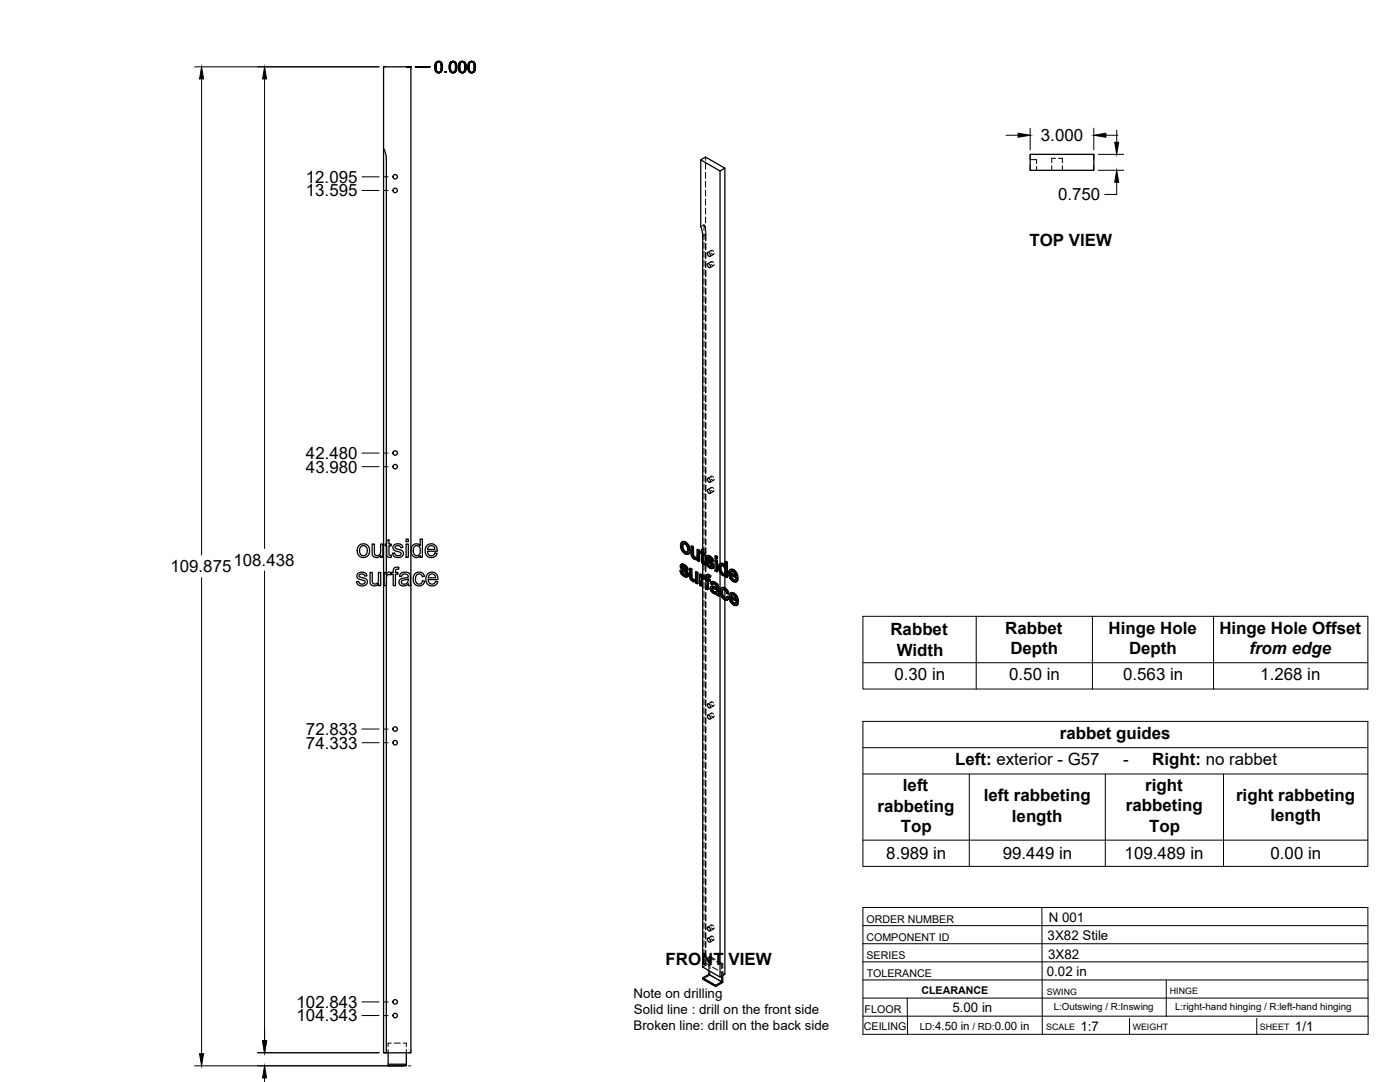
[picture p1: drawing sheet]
<svg xmlns="http://www.w3.org/2000/svg" width="559mm" height="432mm" viewBox="0 0 559 432" stroke-linecap="round" stroke-linejoin="round" font-family="sans-serif">
<!-- layer: Visible -->
<g fill="none" stroke="#000" stroke-width=".51">
<path d="M153.1 59.3v360.9h1.1M153.1 59.3v-32.6h10.9v206.8M153.1 59.3l.9 2.3 .2 1.8M154.2 63.4v153.7M279.7 63.8l7.7 4.4v156.8M287.4 68.2l1.9-1.1-7.7-4.4-1.9 1.1v26.7l.8 3.8v124.8M289.3 67.1v158.4M411.2 61.6h25.4v6.4h-25.4zM282.5 105.2a.93 .93 0 0 1 .9 .6 .93 .93 0 0 1-.2 1l-.8-.9zM282.5 100.8a.93 .93 0 0 1 .9 .5 .93 .93 0 0 1-.2 1.1l-.8-.9zM282.5 190.9a.93 .93 0 0 1 .9 .5 .93 .93 0 0 1-.2 1.1l-.8-.9zM282.5 195.4a.93 .93 0 0 1 .9 .5 .93 .93 0 0 1-.2 1.1l-.8-.9z"/>
<path d="M143.4 217.6a2.63 2.63 0 0 1 3.5 .4 2.63 2.63 0 0 1-.1 3.6 2.63 2.63 0 0 1-3.5 .2 3.3 3.3 0 0 1 .1-4.2zM143.9 218.2a1.7 1.7 0 0 1 2.2 0 1.7 1.7 0 0 1 .5 2.1 1.56 1.56 0 0 1-1.9 1.4 1.56 1.56 0 0 1-1.2-1.9zM148.5 217.1h.9v3.4a1.29 1.29 0 0 0 1.6 1.2 1.29 1.29 0 0 0 .9-1.8v-2.8h.9v5.3h-.8v-.8a1.86 1.86 0 0 1-2.2 .8 1.86 1.86 0 0 1-1.3-2zM154.2 217.8v11.4M154.4 215.8l.9-.5v1.8h.8v.7h-.8v3.3l.1 .5h.7l.2 .8a1.3 1.3 0 0 1-1.5-.1 1.3 1.3 0 0 1-.4-1.4v-3.1h-.7v-.7h.7zM157.2 217.6a2.27 2.27 0 0 1 3.6 .9l-.8 .1a1.14 1.14 0 0 0-1.2-.9 1.14 1.14 0 0 0-1.1 1l1.9 .7a1.6 1.6 0 0 1 1.4 1.9 1.6 1.6 0 0 1-2.1 1.2l-1.2-.2-.7-.6-.3-.9 .8-.1a1.23 1.23 0 0 0 1.3 1.2 1.23 1.23 0 0 0 1.2-1.3l-.3-.2a2.97 2.97 0 0 1-2.9-1.9zM162.1 217.1h.9v5.3h-.9zM162.1 215.1h.9v1.1h-.9zM164.7 217.7a2.01 2.01 0 0 1 3 0v-2.6h.9v7.3h-.9v-.7a2.26 2.26 0 0 1-2.8 .3 2.26 2.26 0 0 1-.8-2.8zM165.3 218.2a1.49 1.49 0 0 1 1.9-.2 1.49 1.49 0 0 1 .6 1.8 1.5 1.5 0 0 1-1.5 2 1.5 1.5 0 0 1-1.4-2zM170.4 217.7a2.46 2.46 0 0 1 2.9-.4 2.46 2.46 0 0 1 1.2 2.7h-3.9a1.54 1.54 0 0 0 1.2 1.7 1.54 1.54 0 0 0 1.8-1l.9 .1a2.56 2.56 0 0 1-3.5 1.5 2.56 2.56 0 0 1-1.2-3.6zM171.1 218.2a1.45 1.45 0 0 1 1.6-.3 1.45 1.45 0 0 1 .9 1.4h-2.9z"/>
<path d="M272.2 216.3l.8-.2 .7 .2zM272.2 216.3a3.1 3.1 0 0 0 2.4 4.8l.3-.2M272.3 218.1l.3 1.4M272.6 219.5l.3-.1 .8 .8-.3 .2zM272.8 217l-.2 .9M272.9 219.4l-.3-1.5-.3 .2a.89 .89 0 0 1 .6-1.2 .89 .89 0 0 1 1.1 .8 1.74 1.74 0 0 1-.3 2.8l-.3-.1M273.4 216.5l1.1 1.1a1.49 1.49 0 0 1 .9 1.7v.2M273.7 216.3l1.2 1.3M274.6 217.8l.5 1.9 .3-.2-.2 1.2M275.1 219.7l-.2 1.2 .3-.2-.6 .4M275.8 218l.7 .4 .3-.2v3.2M276.5 218.4v3h.3l.3 .6"/>
<path d="M276.8 218.2l-.7-.4-.3 .2v2.7a2.01 2.01 0 0 0 2.5 2.4M278.2 219.4l.6 .4 .4-.2v4.3l-.4 .1v-4.2M279.2 219.6l-.7-.4-.3 .2-.1 3.1M280 219.3l.9-.2v1.5M280.6 219.2v1.5l.3-.1 .6 .3M280.9 219.1l-.9 .2v1.1l-.5-.3M142.9 228.8a2.28 2.28 0 0 1 3.6 1l-.9 .1a1.14 1.14 0 0 0-1.2-.8 1.14 1.14 0 0 0-1 .9l1.8 .7a1.6 1.6 0 0 1 1.4 2 1.6 1.6 0 0 1-2.1 1.1l-1.2-.2-.7-.6-.3-.8 .9-.2a1.23 1.23 0 0 0 1.2 1.2 1.23 1.23 0 0 0 1.2-1.3l-.2-.2a2.97 2.97 0 0 1-3-1.9zM147.7 228.5h.9v2.9a1.23 1.23 0 0 0 .4 1.5 1.23 1.23 0 0 0 1.6-.2l.4-.9 .1-3.3h.9v5.2h-.8v-.8a1.86 1.86 0 0 1-2.3 .9 1.86 1.86 0 0 1-1.2-2.1zM153.4 228.5h.7v.8l.9-.9 2 .1v-.6a1.52 1.52 0 0 1 .6-1.4 1.52 1.52 0 0 1 1.6-.1l-.1 .8h-.8l-.4 .4-.1 .9h1.1v.7h-1.1v4.5h-.8v-4.5h-.9v-.5l-.2 .7a1.17 1.17 0 0 0-1.4 .2 1.17 1.17 0 0 0-.3 1.4v2.7h-.8zM154.2 233.7v186.5M159.8 229a2.31 2.31 0 0 1 4 .9l.3 3.8h-.9l-.2-.6a1.98 1.98 0 0 1-2.3 .8 1.98 1.98 0 0 1-1.4-2.1 3.7 3.7 0 0 1 3.4-1.4 1.22 1.22 0 0 0-.8-1.4 1.22 1.22 0 0 0-1.5 .7l-.1 .4-.9-.1zM160.3 231.9l2.4-.8a1.37 1.37 0 0 1-.7 1.9 1.37 1.37 0 0 1-1.8-.8z"/>
<path d="M164 233.7v186.5h-9.8M165.5 229.1a2.25 2.25 0 0 1 3.9 .9l-.8 .1a1.44 1.44 0 0 0-1.9-1 1.44 1.44 0 0 0-.9 2 1.45 1.45 0 0 0 1 2 1.45 1.45 0 0 0 1.8-1.3l.9 .1a2.39 2.39 0 0 1-3 1.8 2.39 2.39 0 0 1-1.5-3.2zM170.6 229.1a2.46 2.46 0 0 1 3-.5 2.46 2.46 0 0 1 1.2 2.7h-3.9a1.54 1.54 0 0 0 1.1 1.8 1.54 1.54 0 0 0 1.9-1.1l.9 .1a2.56 2.56 0 0 1-3.5 1.5 2.56 2.56 0 0 1-1.2-3.6zM171.4 229.5a1.43 1.43 0 0 1 1.6-.3 1.43 1.43 0 0 1 .9 1.4h-3zM271.4 227.8l.6 .2M271.9 225.2l1.3 .1M272 228l.4-.2 .2 .8-.3 .2zM272.1 226.2l.7 .5M272.2 226.5l.2 .3 .4-.1 1.5 1.3M272.2 225.1l-.4 .2M272.3 228.8l.7 .6h.8M272.3 225.3l.6 .2 .3-.2 .8 .6"/>
<path d="M272.4 227.8l-.7-.2-.3 .2a2.49 2.49 0 0 0 2.9 2.3M272.4 226.8l1.5 1.4 .4-.2 .4 .7M272.5 225.9l-.1 .1M272.5 226.3l-.1-.3-.3 .2a.97 .97 0 0 1 1.6 .7v.4l.7 .2M272.6 228.6l.7 .7M272.6 225.1l-.2-.1a1.32 1.32 0 0 0-1 1.3 1.32 1.32 0 0 0 1 1.3 1.93 1.93 0 0 1 1.4 1.9l-.2 .1M272.9 225.5l.7 .6 .4-.2 .5 .7M273 229.4l.6 .2M273.6 226.1l.5 .7 .4-.2 .2 .8-.3 .1-.3-.7M273.7 220.2l.5 .1M273.7 229.6h-.1M273.9 228.2l.4 .6 .4-.1 .1 .7"/>
<path d="M274.3 228.8l.2 .8 .3-.2-.2 .6M274.5 229.6l-.2 .5 .3-.1-.4 .3M275.2 226.9l.7 .4 .3-.2v3.2M275.9 227.3v3.1l.3-.1 .3 .6M275.9 230.5l.3 .6 .3-.2 .4 .4M276.2 231.1l.4 .4h.9M276.2 227.1l-.7-.3-.3 .1v2.7a2.01 2.01 0 0 0 2.5 2.4M276.5 221.6l.3 .6 .3-.2 .5 .4M276.6 231.5l.6 .1M276.8 222.2l.4 .4 .9-.1M277.2 222.6l.6 .1M277.5 231.5l-.3 .1"/>
<path d="M277.6 228.3l.7 .4 .3-.2v4.3l-.3 .2v-4.3M277.7 232v.6l.6 .4M277.7 232.1l-.2 .1M278.1 222.6l-.3 .1M278.1 222.5l-.3 .2M278.3 223.1v.6l.5 .3M278.3 223.1l-.3 .2M278.6 228.5l-.7-.4-.3 .2v2.7l-.4 .6M279.8 229.6v.6l.7-.5h.4M280 220l-.5 .1v.6l.5 .3v2.4a1.49 1.49 0 0 0 1.6 1.9l-.1-.7h-.6M280 230.9l.2 2.8-.3 .2v-2.3M280.1 229.4l-.6-.4-.3 .2v4.3l.7 .4"/>
<path d="M280.2 229.8l.7-.1 .6 .5M280.3 230.6v.1M280.5 225v4.7l-.4 .2v-.5l-.3 .2-.6-.4M280.6 220.7l.6 .4 .3-.2v.6l-.3 .2v-.6M280.6 229.9l.6 .5M280.6 224.3l.7 .2M280.7 224.5l.8 .1M280.9 221.5v2.6M281 231.1l-.8-.5-.2 .3 .3-.2-.1 .8M281 231.1l.2-.5v.3l.6 .4v3.7l.6 .4M281.2 221.7l-.6-.4v2.9l.5 .1M281.2 224.8l.1 .7"/>
<path d="M281.2 231l-.2 .1M281.5 230.2l.3 .1M281.6 224.3l.6 .3M282.1 221.8l1.3 .1M282.2 229.4h.9l.6 .4M282.2 224.6l.3-.2 .3 .8-.3 .2zM282.3 222.8l.1 .3 .3-.2 .2 .3M282.4 223.1l.2 .3 .3-.2 1.5 1.4M282.4 231.1l.7 .4 .3-.2v.6l-.3 .2v-.6M282.4 221.7l-.4 .2M282.5 225.4l.7 .6h.8M282.5 229.2l-.5 .2"/>
<path d="M282.5 221.8l.6 .3 .3-.2 .7 .6M282.5 224.4l-.6-.2-.3 .1a2.49 2.49 0 0 0 2.9 2.4M282.6 223.4l1.5 1.4 .3-.2 .4 .7M282.6 222.5v.1M282.7 222.9l-.1-.3-.3 .2a.95 .95 0 0 1 1-.1 .95 .95 0 0 1 .5 .8l.1 .4 .6 .2M282.7 231.8v3.4l-.3 .2v-3.8l.7 .5M282.7 230.2v.7M282.8 229.6l.6 .4 .3-.2-.4 .7 .1-.5M282.8 225.2l.7 .6M282.8 221.7l-.2-.1a1.32 1.32 0 0 0-1 1.3 1.32 1.32 0 0 0 1 1.3 2.02 2.02 0 0 1 1.4 1.9l-.2 .1M283.1 222.1l.7 .6 .3-.2 .5 .7M283.1 229.4l-.6-.2-.5 .2-.2 1.3-.6-.3 .3-.2"/>
<path d="M283.2 226l.6 .2M283.3 230.5l-.8-.3-.1 .9 .3-.2 .7 .4M283.8 222.7l.5 .7 .3-.2 .2 .7-.3 .2-.2-.7M283.9 234.1l.7-.2 1.4 .5M283.9 226.2h-.1M284.1 235.2l.2 .6 .3-.2 .6 .5M284.1 224.8l.4 .6 .3-.1 .2 .7M284.2 234.9l-.1 .3 .3-.2 .2 .6M284.2 233.9l-.5 .2M284.3 235.8l.5 .5h1h-1M284.3 234.8l-.1 .1M284.4 232.2l.8 .4 .3-.2 .8 .6"/>
<path d="M284.4 234.8h.3a1.08 1.08 0 0 1 1.3 1.1l-.5 .6M284.4 234.8l-.2 .1M284.4 234.8v.2M284.5 225.4l.2 .7 .3-.1-.2 .5M284.5 232.9l-.4 .5a.65 .65 0 0 1 .6-.5 .65 .65 0 0 1 .7 .4l.5 .6 .1 .8-1.7-.6M284.6 233.9h-.1a1.3 1.3 0 0 0-1.2 1.1 1.3 1.3 0 0 0 .9 1.4l1.3 .6a.43 .43 0 0 1 .6-.1 .43 .43 0 0 1 .1 .6l.6 .4M284.7 226.1l-.2 .6 .3-.2-.5 .3M284.7 232.1l-.8 .2M285.2 232.6l.8 .6 .3-.2 .4 .5M285.4 223.5l.3-.1 .7 .3-.4 .2zM285.4 221.9l.3-.2 .7 .4-.4 .2zM285.4 223.5v4.3l.6 .4"/>
<path d="M285.4 221.9v.8l.6 .4M285.5 232.4l-.8-.3-.9 .2-.3 .6 .6 .5M286 233.2l.4 .5 .3-.2 .2 .6M286.4 223.7v4.3l-.4 .2v-4.3M286.4 222.1v.8l-.4 .2v-.8M286.4 233.7l.2 .6 .3-.1 .1 2.9M286.6 234.3l.1 3 .3-.2 .1 .6-.3 .2-.1-.6M287.4 228.6v161.3l-6.9-4v-155.3M287.4 226.8l.3 1.5M287.5 224.9h1.2l.6 .5M287.7 225.8a2.1 2.1 0 0 1 1.5 3.2l-.8 .1M287.7 225.8l-.3 1 .4-.1 .3 1.4"/>
<path d="M287.7 228.3l.4-.2 .7 .8-.5 .1zM287.8 225.7l-.1 .1M287.8 224.7l-.5 .3M288 225.7l-.2 1M288.1 236.5l.3 1.4 .3-.2 .7 .8M288.2 234.6l.9 .2 .3-.2 1 1M288.4 237.9l.7 .8h.8M288.4 225.1l.6 .5h.4M288.5 234.4l-.6 .3M288.6 235.3l-.2 1M288.7 224.9a1.49 1.49 0 0 0-1.7 .4 1.49 1.49 0 0 0-.2 1.8 2.49 2.49 0 0 0 2.5 2.6l.1-.1M288.8 228.9l.4 .1"/>
<path d="M289.1 234.8l1 1 .3-.2 .5 1.3-.3 .1-.5-1.2M289.3 239.4v149.4l-1.9 1.1M289.3 227.1v1.7M289.3 229.7v4.9M289.3 235.6v2.9M289.4 224.2l.6 .3 .3-.1v5.9l-.3 .2v-6M289.4 234.6a1.33 1.33 0 0 0-1.5 .1 1.33 1.33 0 0 0-.5 1.4 2.93 2.93 0 0 0 2.7 3.4M289.4 229.6v.5l.6 .4M289.4 229.6l-.2 .2M290 238.2l.7 .4M290.3 224.4l-.6-.4-.3 .2v2.1l-.4-.7M290.6 237l-.6-.2a1.19 1.19 0 0 0-.5-1.1 1.19 1.19 0 0 0-1.3-.1l-.1 .9 .3-.2 .3 1.4"/>
<path d="M290.7 238.6l.3-.2-.3 .7-.6 .4zM291 238.4l-.6-.4-.7 .8-.6-.1M291.3 227.4l1.2 .1a1.42 1.42 0 0 1 1.6 1.1M291.5 236.8l1.6-.1 1.2 1.3M291.5 228.8l2.1 1.2a1.51 1.51 0 0 0-2-1.8l-.1 .6 .3-.2 1.7 1M291.7 238.1l2.1 1.2a1.5 1.5 0 0 0-2-1.7l-.1 .5 .3-.1 1.7 .9M291.8 230.6l.8 .9 .8-.1M291.8 229.6l.3 .8M292 228l-.2 .6M292 238.9l.3 .9M292 240l.8 .8h.8M292.2 237.4l-.2 .6"/>
<path d="M292.5 227.5l1.1 1.1a1.35 1.35 0 0 1 .9 1.5l.1 .5M292.6 231.5l.6 .1M292.7 236.9l1.1 1.1a1.4 1.4 0 0 1 .9 1.5v.4M292.9 227.4a1.45 1.45 0 0 0-1.8 .1 1.45 1.45 0 0 0-.3 1.8 2.74 2.74 0 0 0 3.1 2.8l.6-.7M293.1 236.7a1.45 1.45 0 0 0-1.8 .2 1.45 1.45 0 0 0-.3 1.8 2.7 2.7 0 0 0 3.1 2.8l.6-.7M293.3 231.5l-.1 .1M293.6 231.1l.6 .5M293.8 228.8l.4 1.9 .4-.1-.4 .1M293.9 238.2l.5 1.9 .3-.2-.3 .2M294.2 230.9l-2.8-1.6 .4 1.3 .3-.2 .8 .9M294.5 231.4l-.7 .8M294.5 231.4l-.6-.5-.7 .7"/>
<path d="M292.8 240.8l.5 .1M293.5 240.9h-.2M293.8 240.5l.6 .5M294.4 240.3l-2.8-1.6 .4 1.3 .3-.2 .8 .8M294.7 240.8l-.7 .8M294.7 240.8l-.6-.5-.8 .6M282.5 285.4a.93 .93 0 0 1 .9 .6 .93 .93 0 0 1-.2 1l-.8-.9zM282.5 280.9a.93 .93 0 0 1 .9 .6 .93 .93 0 0 1-.2 1l-.8-.8zM282.5 374.4a.93 .93 0 0 1 .9 .6 .93 .93 0 0 1-.2 1l-.8-.9zM282.5 370a.93 .93 0 0 1 .9 .5 .93 .93 0 0 1-.2 1.1l-.8-.9zM282.9 387.3v1.6l-2.4 1.3v.6l5.1 2.9v-.5l-5.1-3M282.9 388.9l5.2 2.9-2.5 1.4"/>
<path d="M288.1 389.6v2.2M288.5 389.3v2.8l-2.9 1.6M154.9 420.2v5.2h7.3v-.7h-7.3M162.2 420.2v4.5"/>
<circle cx="157.7" cy="70.5" r=".9"/>
<circle cx="157.7" cy="76" r=".9"/>
<circle cx="157.7" cy="180.8" r=".9"/>
<circle cx="157.7" cy="186.2" r=".9"/>
<circle cx="157.7" cy="296.4" r=".9"/>
<circle cx="157.7" cy="290.9" r=".9"/>
<circle cx="157.7" cy="399.8" r=".9"/>
<circle cx="157.7" cy="405.3" r=".9"/>
</g>
<!-- layer: Hidden -->
<g fill="none" stroke="#000" stroke-width=".4">
<path d="M281.6 62.7v1.3M281.6 65.2v2.4M281.6 68.7v2.4M281.6 72.3v2.4M281.6 75.9v2.4M281.6 79.5v2.4M411.2 63.7h2.5v1.5M413.7 66.4v1.6M419.8 66.2v1.8M421.3 63.2h-1.5v1.8M422.5 63.2h1.5v1.8M424 66.2v1.8"/>
<path d="M281 89.7l.4 1.3M281 89.7v2.3M281 93.2v2.3M281 96.8v2.3M281 89.7l-1.3 .8M281.6 83v2.4M281.6 86.6v2.4M281.6 90.2v2.4M281.6 93.8v2.3M281.6 97.3v2.4M281.6 92.2l.1 3.7M281.7 97.1v2.4"/>
<path d="M284 99.9l-1.5 .9M281 100.3v2.4M281 103.9v2.4M281 107.5v2.3M281 111v2.4M281 114.6v2.4M281 118.2v2.4M281.6 100.9v2.4M281.6 104.5v2.3M281.6 108.1v2.3M281.6 111.6v2.4M281.6 115.2v2.4"/>
<path d="M281.6 118.8v2.3M281.7 100.7v2.3M281.7 104.2v2.4M281.7 107.8v2.4M281.7 111.4v2.3M281.7 115v2.3M281.7 118.5v2.4M283.8 104.8l.3-.4 .7 .4M283.8 100.4l.3-.5 .7 .5M284 104.4l-1.5 .8M284 105.5l.6 .5 .5-.4M284 101.1l.6 .5 .5-.5"/>
<path d="M284.9 106l-1.5 .8M284.9 101.5l-1.5 .8M281 121.8v2.3M281 125.3v2.4M281 128.9v2.4M281 132.5v2.4M281 136v2.4M281 139.6v2.4M281.6 122.3v2.4M281.6 125.9v2.4M281.6 129.5v2.4M281.6 133.1v2.3"/>
<path d="M281.6 136.6v2.4M281.7 122.1v2.4M281.7 125.7v2.3M281.7 129.2v2.4M281.7 132.8v2.4M281.7 136.4v2.4M281.7 140v2.3M281 143.2v2.4M281 146.7v2.4M281 150.3v2.4M281 153.9v2.4M281 157.5v2.4"/>
<path d="M281.6 140.2v2.4M281.6 143.8v2.4M281.6 147.3v2.4M281.6 150.9v2.4M281.6 154.5v2.4M281.6 158.1v2.3M281.7 143.5v2.4M281.7 147.1v2.4M281.7 150.7v2.4M281.7 154.2v2.4M281.7 157.8v2.4M281 161v2.4"/>
<path d="M281 164.6v2.4M281 168.2v2.4M281 171.7v2.4M281 175.3v2.4M281 178.9v2.4M281.6 161.6v2.4M281.6 165.2v2.4M281.6 168.8v2.4M281.6 172.3v2.4M281.6 175.9v2.4M281.6 179.5v2.4M281.7 161.4v2.4"/>
<path d="M281.7 165v2.3M281.7 168.5v2.4M281.7 172.1v2.4M281.7 175.7v2.4M281.7 179.2v2.4M281 182.5v2.3M281 186v2.4M281 189.6v2.4M281 193.2v2.4M281 196.8v2.3M281.6 183v2.4M281.6 186.6v2.4"/>
<path d="M281.6 190.2v2.4M281.6 193.8v2.4M281.6 197.3v2.4M281.7 182.8v2.4M281.7 186.4v2.4M281.7 189.9v2.4M281.7 193.5v2.4M281.7 197.1v2.4M283.8 190.5l.3-.5 .7 .5M283.8 194.9l.3-.4 .7 .5M284 190.1l-1.5 .8M284 194.5l-1.5 .8"/>
<path d="M284 191.2l.6 .5 .5-.5M284 195.6l.6 .5 .5-.4M284.9 191.6l-1.5 .9M284.9 196.1l-1.5 .8M154.2 217.1v.7M271.9 217.6l.5 1.9-.3 .2M272.4 219.5l1.3 1.3-.3 .2M272.5 216.1l-.9 1.6M272.8 217l-.2 .1M272.9 216.9h.8l-.3 .2M273.7 216.9l.8 .9-.3 .2M274.5 217.8l.3 1.4-.4 .2"/>
<path d="M274.8 219.2l-.1 .7-.5 .5M276.1 217.8l.1 3.4-.3 .2M278.5 219.2v2.9l-.4 .4M279.8 219.9v.6l-.3 .2M280.3 219.1v1.1l-.3 .2M280.5 219.1v2.4M281 200.3v2.4M281 203.9v2.4M281 207.5v2.3M281 211.1v2.3M281 214.6v2.4M281 218.2v2.4"/>
<path d="M281.6 200.9v2.4M281.6 204.5v2.4M281.6 208v2.4M281.6 211.6v2.4M281.6 215.2v2.4M281.6 218.8v2.3M281.7 200.7v2.4M281.7 204.2v2.4M281.7 207.8v2.4M281.7 211.4v2.4M281.7 214.9v2.4M281.7 218.5v2.4"/>
<path d="M154.2 229.2v1.6M154.2 232v1.7M164 233.5v.2M271.7 227.6l.5 1.3-.3 .2M271.8 225.8l.2 .6-.3 .2M271.9 225.3l-.4 .6M272 226.4l.4 .7-.3 .1M272.1 225.1l-.5 .4M272.2 228.9l1.1 1-.3 .1M272.3 225.9l.3-.2-.1 .2M272.4 227.1l1.6 1.5-.3 .1M272.6 225.8l-.4 .2"/>
<path d="M272.6 225.7l.6 .2-.3 .2M273.2 225.9l.6 .5-.3 .2M273.3 229.9l.8 .2-.3 .2M273.7 220.8l.9 .3-.3 .2M273.8 226.4l.3 .7-.4 .2M274 229.4h-.2M274 228.6l.2 .5-.3 .2M274 229.4l-.3 .2 .3-.2M274.1 227.1l.6 .3M274.2 229.1l-.2 .3M274.5 230.1h-.4M274.5 220.3h-.3"/>
<path d="M274.9 221l-.3 .1M275.5 226.8l.1 3.3-.3 .2M275.6 230.1l.2 .7-.3 .1M275.8 230.8l.4 .6-.3 .2M276.2 221.2l.2 .6-.3 .2M276.2 231.4l.6 .5-.3 .2M276.4 221.8l.4 .7-.3 .2M276.8 222.5l.6 .5-.3 .1M276.8 231.9l.7 .2 .5-.3-.2 .2M277.4 223l.7 .2 .5-.3-.2 .2M277.5 231.5h.1M277.7 231.4l-.4 .2"/>
<path d="M277.8 231.2l-.3 .3M277.9 228.1v2.7l-.4 .6M278 231.8v.7l-.3 .1M278 232.5l.6 .3M278.1 222.5h.1M278.3 222.5l-.4 .2M278.4 222.3l-.3 .2M278.6 222.9v.6l-.3 .2M278.6 223.5l.6 .4M279.5 231.8v1.5l-.3 .2M279.5 233.3l.7 .4M279.5 229v1.6"/>
<path d="M279.8 220.5l.5 .3-.3 .2M280 220l.3 .2M280.1 230.6l.8-.1-.3 .2M280.1 229.9v.1M280.2 230.6l.3-.2-.2 .2M280.3 220.8l.1 3.4-.4 .1M280.4 224.2l.2 .4-.3 .2M280.4 229.7l-.6 .5M280.5 222.7v2.3M280.5 229.7v.9M280.6 221.3l.3-.2v.4M280.6 224.6l.6 .5-.4 .2"/>
<path d="M280.9 230.5l.4 .4M280.9 221.1l.6 .4M281 221.8v2.3M281 225.3v2.4M281 228.9v2.4M281 232.5v2.4M281 236.1v2.3M281 239.6v2.4M281.2 225.1l.4 .2M281.2 230.6l.3-.2-.2 .5M281.3 230.9l-.1 .1M281.5 230.8l.6 .3-.3 .2"/>
<path d="M281.5 230.4l-.3 .5M281.5 230.3l-.3 .2M281.6 222.3v2.4M281.6 225.9v2.4M281.6 229.5v2.4M281.6 233.1v2.3M281.6 236.6v2.4M281.7 222.1v2.4M281.7 225.7v2.3M281.7 229.2v2.4M281.7 232.8v2.4M281.7 236.4v2.4"/>
<path d="M281.7 240v2.3M281.8 230.3l.3 .2M281.9 224.2l.5 1.3-.3 .2M282 222.4l.2 .6-.4 .2M282.1 233.6v1.2l-.3 .2M282.1 234.8l.6 .4M282.1 231.1v1.2M282.1 221.9l-.4 .6M282.2 223l.4 .6-.4 .2M282.2 229.4l-.1 1.1-.3 .2M282.3 221.7l-.5 .4M282.3 229.2l-.5 .4"/>
<path d="M282.4 225.5l1.1 1-.3 .1M282.4 231.6l.3-.2v.4M282.5 222.5l.3-.2-.2 .2M282.5 230.2l.4-.2-.2 .2M282.6 223.6l1.6 1.6-.4 .1M282.7 231.4l.7 .5M282.7 222.4l-.3 .1M282.8 222.3l.6 .2-.3 .2M282.9 230l.4 .1-.4 .2M283.3 230.1l.3 .3M283.4 222.5l.6 .5-.3 .2M283.5 226.5l.8 .2-.3 .2"/>
<path d="M283.7 234.6l.4 1.1-.4 .2M283.8 234.1l-.4 .7M283.8 232.7l.7 .5M284 223l.2 .7-.3 .2M284 234l-.5 .3M284.1 235.7l.9 .9-.3 .2M284.1 226h-.1M284.1 232.2l-.6 .7M284.2 225.2l.1 .5-.3 .1M284.2 226l-.3 .2 .2-.2M284.2 232.1l-.4 .2M284.2 223.7l.6 .2"/>
<path d="M284.3 225.7l-.2 .3M284.4 232.9l.4-.2-.3 .2M284.5 234.7l.2-.1zM284.6 234.6l-.1 .1M284.6 226.7h-.3M284.7 234.6l1.6 .5-.3 .2M284.8 232.7l.6 .2-.3 .2M285 236.6l.7 .2-.3 .2M285.4 232.9l.7 .7-.3 .2M285.7 236.8l.7-.1-.4 .2M285.7 226.1v1.5l-.3 .2M285.7 221.7v.9l-.3 .1"/>
<path d="M285.7 227.6l.7 .4M285.7 223.4v1.5M285.7 222.6l.7 .3M286 234.4l.3 .1M286 236.2l-.3 .2M286.1 233.6l.2 .7-.3 .2M286.2 236l-.4 .3M286.3 235.1l-.1 .9-.3 .2M286.3 234.3l-.3 .4M286.4 236.7l.1 .6-.3 .2M286.5 237.3l.6 .4M287.1 226.3l.2 1.3-.3 .2"/>
<path d="M287.3 225.2l-.2 1.1-.3 .2M287.3 227.6l.6 1.1-.3 .2M287.4 225v1.2M287.4 227.4v1.2M287.6 224.9l-.6 .5M287.7 235.9l.5 1.9-.3 .2M287.9 228.7l.8 .7-.3 .2M287.9 234.8l-.2 1.1-.3 .2M288 225.6h.7l-.3 .2M288 225.6v.1M288.1 225.6l-.3 .1 .2-.1M288.2 237.8l1.2 1.3-.3 .2"/>
<path d="M288.2 234.5l-.6 .5M288.6 235.3l-.2 .1M288.7 235.2h.8l-.4 .2M288.7 229.4l.7 .2 .4-.2-.3 .2M288.7 225.6l.8 .8-.4 .2M289.3 225.5v1.6M289.3 228.8v.9M289.3 234.6v1M289.3 238.5v.9M289.4 225.6l.3 .5M289.4 239.1l1.1 .2M289.5 235.2l.5 .6-.3 .2"/>
<path d="M289.5 226.4l.3 1.5-.4 .2M289.5 228.9l-.3 .1M289.7 224v2.1l-.3 .2M289.8 227.9l-.1 .7-.5 .5M289.8 229.4v.6l-.4 .1M289.8 230l.5 .3M290 235.8l.3 .8-.3 .2M290 238.6l-.1 .1M290.3 236.6l.6 .3M290.4 238l-.7 .8M291.1 228.6l.5 1.9-.3 .2M291.3 238l.5 1.9-.3 .2"/>
<path d="M291.4 229.3l.4-.1v.4M291.6 230.5l1.3 1.4-.3 .2M291.6 227.2l-.8 1.6M291.6 238.7l.4-.2v.4M291.8 229.2l2.7 1.6M291.8 239.9l1.3 1.3-.3 .2M291.8 236.6l-.8 1.6M292 238.5l2.7 1.6M292 228h-.2M292.1 227.9h.8l-.4 .2M292.2 237.4h-.2M292.3 237.2l.8 .1-.4 .2"/>
<path d="M292.9 227.9l.7 .9-.3 .2M292.9 231.9l1.1 .2-.4 .2M293.1 237.3l.7 .9-.3 .2M293.4 231.4h.1M293.5 229.6l.4 .2M293.6 231.4l-.3 .1 .2-.1M293.6 228.8l.3 1-.3 .2M293.7 238.9l.4 .2M293.8 238.2l.3 .9-.3 .2M293.9 230.9l-.4 .5M294.1 232l-.1 .1M281 243.2v2.4"/>
<path d="M281 246.8v2.4M281 250.3v2.4M281 253.9v2.4M281 257.5v2.4M281.6 240.2v2.4M281.6 243.8v2.3M281.6 247.4v2.3M281.6 250.9v2.4M281.6 254.5v2.4M281.6 258.1v2.3M281.7 243.5v2.4M281.7 247.1v2.4"/>
<path d="M281.7 250.7v2.3M281.7 254.3v2.3M281.7 257.8v2.4M293.1 241.2l1.1 .3-.4 .2M293.6 240.8h.1M293.8 240.7l-.3 .2 .2-.1M294.1 240.3l-.4 .5M294.3 241.4l-.1 .1M281 261v2.4M281 264.6v2.4M281 268.2v2.4M281 271.8v2.4"/>
<path d="M281 275.3v2.4M281 278.9v2.4M281.6 261.6v2.4M281.6 265.2v2.4M281.6 268.8v2.4M281.6 272.4v2.3M281.6 275.9v2.4M281.6 279.5v2.4M281.7 261.4v2.4M281.7 265v2.3M281.7 268.5v2.4M281.7 272.1v2.4"/>
<path d="M281.7 275.7v2.4M281.7 279.3v2.3M281 282.5v2.4M281 286v2.4M281 289.6v2.4M281 293.2v2.4M281 296.8v2.3M281.6 283.1v2.4M281.6 286.6v2.4M281.6 290.2v2.4M281.6 293.8v2.4M281.6 297.3v2.4"/>
<path d="M281.7 282.8v2.4M281.7 286.4v2.4M281.7 290v2.4M281.7 293.5v2.4M281.7 297.1v2.4M283.8 285l.3-.5 .7 .5M283.8 280.5l.3-.4 .7 .5M284 284.6l-1.5 .8M284 280.1l-1.5 .8M284 285.7l.6 .5 .5-.5M284 281.2l.6 .5 .5-.4M284.9 286.1l-1.5 .9"/>
<path d="M284.9 281.7l-1.5 .8M281 300.3v2.4M281 303.9v2.4M281 307.5v2.4M281 311v2.4M281 314.6v2.4M281 318.2v2.4M281.6 300.9v2.4M281.6 304.5v2.4M281.6 308.1v2.4M281.6 311.6v2.4M281.6 315.2v2.4"/>
<path d="M281.6 318.8v2.4M281.7 300.7v2.4M281.7 304.2v2.4M281.7 307.8v2.4M281.7 311.4v2.4M281.7 315v2.4M281.7 318.5v2.4M281 321.8v2.3M281 325.3v2.4M281 328.9v2.4M281 332.5v2.4M281 336.1v2.3"/>
<path d="M281 339.6v2.4M281.6 322.3v2.4M281.6 325.9v2.4M281.6 329.5v2.4M281.6 333.1v2.3M281.6 336.6v2.4M281.7 322.1v2.4M281.7 325.7v2.4M281.7 329.2v2.4M281.7 332.8v2.4M281.7 336.4v2.4M281.7 340v2.3"/>
<path d="M281 343.2v2.4M281 346.8v2.3M281 350.4v2.3M281 353.9v2.4M281 357.5v2.4M281.6 340.2v2.4M281.6 343.8v2.4M281.6 347.4v2.3M281.6 350.9v2.4M281.6 354.5v2.4M281.6 358.1v2.3M281.7 343.5v2.4"/>
<path d="M281.7 347.1v2.4M281.7 350.7v2.4M281.7 354.3v2.3M281.7 357.8v2.4M281 361.1v2.3M281 364.6v2.4M281 368.2v2.4M281 371.8v2.4M281 375.3v2.4M281 378.9v2.4M281.6 361.7v2.3M281.6 365.2v2.4"/>
<path d="M281.6 368.8v2.4M281.6 372.4v2.3M281.6 375.9v2.4M281.6 379.5v2.4M281.7 361.4v2.4M281.7 365v2.3M281.7 368.6v2.3M281.7 372.1v2.4M281.7 375.7v2.4M281.7 379.3v2.3M283.8 374l.3-.5 .7 .5M283.8 369.5l.3-.4 .7 .5"/>
<path d="M284 373.6l-1.5 .8M284 369.1l-1.5 .9M284 374.7l.6 .5 .5-.4M284 370.3l.6 .5 .5-.5M284.9 375.2l-1.5 .8M284.9 370.7l-1.5 .8M281 384.7l.7 .5M281 382.5v2.2M281.6 383.1v1.3M281.6 384.4l-.6 .3M281.6 384.4l1.8 1M281.7 382.8v2.4"/>
<path d="M281.7 385.2l-1.2 .7M282.9 385.2v2.1M282.9 382l2.1 1.1M283.4 383v-1.3l-.5 .3v2M283.4 389.1l-2.9 1.7M283.4 384.2v2.4M283.4 387.8v1.3M283.4 381.7l2 1.2M283.4 389.1l2 1.2M284.4 386l2.1 1.2M286 383.7l2.1 1.2 .4-.3M286.4 383.5l2.1 1.1"/>
<path d="M286.4 390.9l2.1 1.2M287.5 387.8l1.8 1M288.1 384.9v1.7M288.1 387.8v1.8M288.5 384.6v1.8M288.5 387.6v1.7M154.9 418.8v1.4M156.2 416.3h-1.3v1.3M157.4 416.3h2.3M160.9 416.3h1.3v1.3M162.2 418.8v1.4"/>
</g>
<!-- layer: Reference -->
<g fill="none" stroke="#000" stroke-width=".4">
<path d="M154 26.7h-.9v.9M162.2 26.7h1.8zM163.1 26.7h.9v.9M153.1 70.5h1.8M153.1 76h1.8M411.2 61.6v2.1M411.2 65.8v2.2M436.6 61.6v2.1M436.6 65.8v2.2M153.1 180.8h1.8M153.1 186.2h1.8M153.1 291h1.8"/>
<path d="M153.1 296.4h1.8M153.1 399.8h1.8M153.1 419.2v1h.9M153.1 405.3h1.8M164 419.2v1h-.9M163.1 425.4h.9"/>
</g>
<!-- layer: Hidden Narrow -->
<path d="M281.7 93.5l-1.2 .8M273.3 228l-.3 .1M275.5 229.4l-.3 .2M276.1 220.5l-.3 .2M277.9 230.4l-.3 .2M278.5 221.5l-.3 .2M280.3 223.2l-.3 .2M282.1 230.1l-.3 .2M283.5 224.6l-.3 .1M285.3 234.8l-.3 .2M286.3 235.4l-.3 .1" fill="none" stroke="#000" stroke-width=".4"/>
<!-- layer: Visible Narrow -->
<path d="M273.3 227.2l-.3 .2M276.2 229.5l-.3 .2M276.8 220.6l-.3 .2M280.9 223.6l-.3 .2M282.7 230.5l-.3 .2M283.5 223.8l-.3 .1M285.2 234.1l-.3 .2M287 234.8l-.4 .2M287 235.8l-.4 .2" fill="none" stroke="#000" stroke-width=".4"/>
<!-- layer: Titleblock -->
<path d="M344.4 362.2h201.6l.1 50.6h-201.7zM344.4 376.6h201.6M344.4 369.4h201.6M415.9 362.2l.1 50.6M344.4 383.9h201.6M344.4 398.3h201.6M344.4 391.1h201.6M362.1 398.3l.1 14.4M465.5 391.3v14.4M344.4 405.5h201.7M450.8 406.4v6.4M501.6 406.4v6.4" fill="none" stroke="#000" stroke-width=".4"/>
<!-- layer: Custom Tables -->
<path d="M344.4 246h201.6v29h-201.6zM389.7 246v29M436 246v29M484.4 246v29M344.4 264.5h201.6M344.4 287.9h201.6v57.9h-201.6zM344.4 298.4h201.6M344.4 308.9h201.6M386.9 308.9v36.9M441.2 308.9v36.9M488.4 308.9v36.9M344.4 335.3h201.6" fill="none" stroke="#000" stroke-width=".4"/>
<!-- layer: FD_Dimensions -->
<g fill="none" stroke="#000" stroke-width=".4">
<path d="M77.7 26.7h73.6M80.5 31.5v190M105.6 31.5v187.4M165.8 26.7h5.8M401.5 54h4.9M411.2 51.2v8.6M436.6 51.2v8.6M441.4 54h4.8M445.7 51.9v4.9M144.5 70.6h6.8M144.5 76h6.8M438.4 61.6h10.1"/>
<path d="M438.4 67.9h10.1M445.7 72.8v4.8h-4.8M144.5 180.8h6.8M144.5 186.2h6.8M80.5 230.5v190M105.6 227.9v187.4M144.5 290.9h6.8M144.5 296.4h6.8M144.5 399.8h6.8M144.5 405.3h6.8M77.7 425.3h83.6M102.8 420.1h48.5"/>
<path d="M105.6 430.2v1.6"/>
</g>
<path d="M80.5 26.7l.8 4.8h-1.6zM105.6 26.7l.8 4.8h-1.6zM406.4 53.2l4.8 .8-4.8 .8zM436.6 54l4.8-.8v1.6zM444.9 56.8h1.6l-.8 4.8zM445.7 67.9l.8 4.9h-1.6zM104.8 415.3h1.6l-.8 4.8zM79.7 420.5h1.6l-.8 4.8zM105.6 425.3l.8 4.9h-1.6z" fill="#000" stroke="#000" stroke-width=".4"/>
<g font-size="6.7">
<text x="173.3" y="29">0.000</text>
<text x="415.5" y="56.3">3.000</text>
<text x="122.1" y="72.9">12.095</text>
<text x="122.1" y="78.4">13.595</text>
<text x="422.3" y="80">0.750</text>
<text x="410.9" y="98.2">TOP VIEW</text>
<text x="122.1" y="183.2">42.480</text>
<text x="122.1" y="188.6">43.980</text>
<text x="93.2" y="225.8">108.438</text>
<text x="68" y="228.4">109.875</text>
<text x="355.4" y="253.6">Rabbet</text>
<text x="401.2" y="252.9">Rabbet</text>
<text x="442.5" y="252.9">Hinge Hole</text>
<text x="486.7" y="252.9">Hinge Hole Offset</text>
<text x="357.9" y="261.6">Width</text>
<text x="403.3" y="261">Depth</text>
<text x="450.6" y="261">Depth</text>
<text x="498.7" y="261">from edge</text>
<text x="357" y="271.4">0.30 in</text>
<text x="402.8" y="271.4">0.50 in</text>
<text x="448.3" y="271.4">0.563 in</text>
<text x="503" y="271.4">1.268 in</text>
<text x="122.1" y="293.3">72.833</text>
<text x="122.1" y="298.8">74.333</text>
<text x="423" y="294.8">rabbet guides</text>
<text x="381.2" y="305.4">Left: exterior - G57</text>
<text x="448.3" y="305.4">-</text>
<text x="459.9" y="305.4">Right: no rabbet</text>
<text x="360.4" y="315.8">left</text>
<text x="457.1" y="315.8">right</text>
<text x="350.3" y="323.9">rabbeting</text>
<text x="392.7" y="319.8">left rabbeting</text>
<text x="449.4" y="323.8">rabbeting</text>
<text x="493.4" y="319.8">right rabbeting</text>
<text x="403.9" y="327.9">length</text>
<text x="507" y="327.8">length</text>
<text x="359.5" y="331.9">Top</text>
<text x="458.6" y="331.9">Top</text>
<text x="353.8" y="342.9">8.989 in</text>
<text x="400.3" y="342.9">99.449 in</text>
<text x="448.9" y="342.9">109.489 in</text>
<text x="507.1" y="342.9">0.00 in</text>
<text x="265.7" y="385.2">FRONT VIEW</text>
<text x="118.4" y="402.2">102.843</text>
<text x="118.4" y="407.6">104.343</text>
</g>
<g font-size="5.3">
<text x="418.6" y="368">N 001</text>
<text x="418.1" y="375.1">3X82 Stile</text>
<text x="418.3" y="382.5">3X82</text>
<text x="417.8" y="389.5">0.02 in</text>
<text x="252.9" y="398.4">Note on drilling</text>
<text x="253" y="404.9">Solid line : drill on the front side</text>
<text x="380.1" y="404">5.00 in</text>
<text x="252.9" y="411.2">Broken line: drill on the back side</text>
<text x="431.3" y="411.5">1:7</text>
<text x="516.9" y="411.5">1/1</text>
</g>
<g font-size="4.6">
<text x="373.2" y="411.2">4.50 in</text>
<text x="397" y="411.2">0.00 in</text>
</g>
<g font-size="4.3">
<text x="345.8" y="368.4">ORDER NUMBER</text>
<text x="345.8" y="375.5">COMPONENT ID</text>
<text x="345.8" y="382.7">SERIES</text>
<text x="345.9" y="389.9">TOLERANCE</text>
<text x="367.7" y="396.7">CLEARANCE</text>
<text x="345.1" y="404.3">FLOOR</text>
<text x="344.8" y="411.1">CEILING</text>
</g>
<g font-size="3.9">
<text x="420.6" y="403.1">L:Outswing / R:Inswing</text>
<text x="469" y="403.1">L:right-hand hinging / R:left-hand hinging</text>
<text x="367.1" y="411.2">LD:</text>
<text x="388.2" y="411.2">/ RD:</text>
</g>
<g font-size="3.5">
<text x="417.9" y="397">SWING</text>
<text x="466.9" y="396.9">HINGE</text>
<text x="417.5" y="410.9">SCALE</text>
<text x="452.1" y="410.9">WEIGHT</text>
<text x="502.9" y="410.9">SHEET</text>
</g>
</svg>
